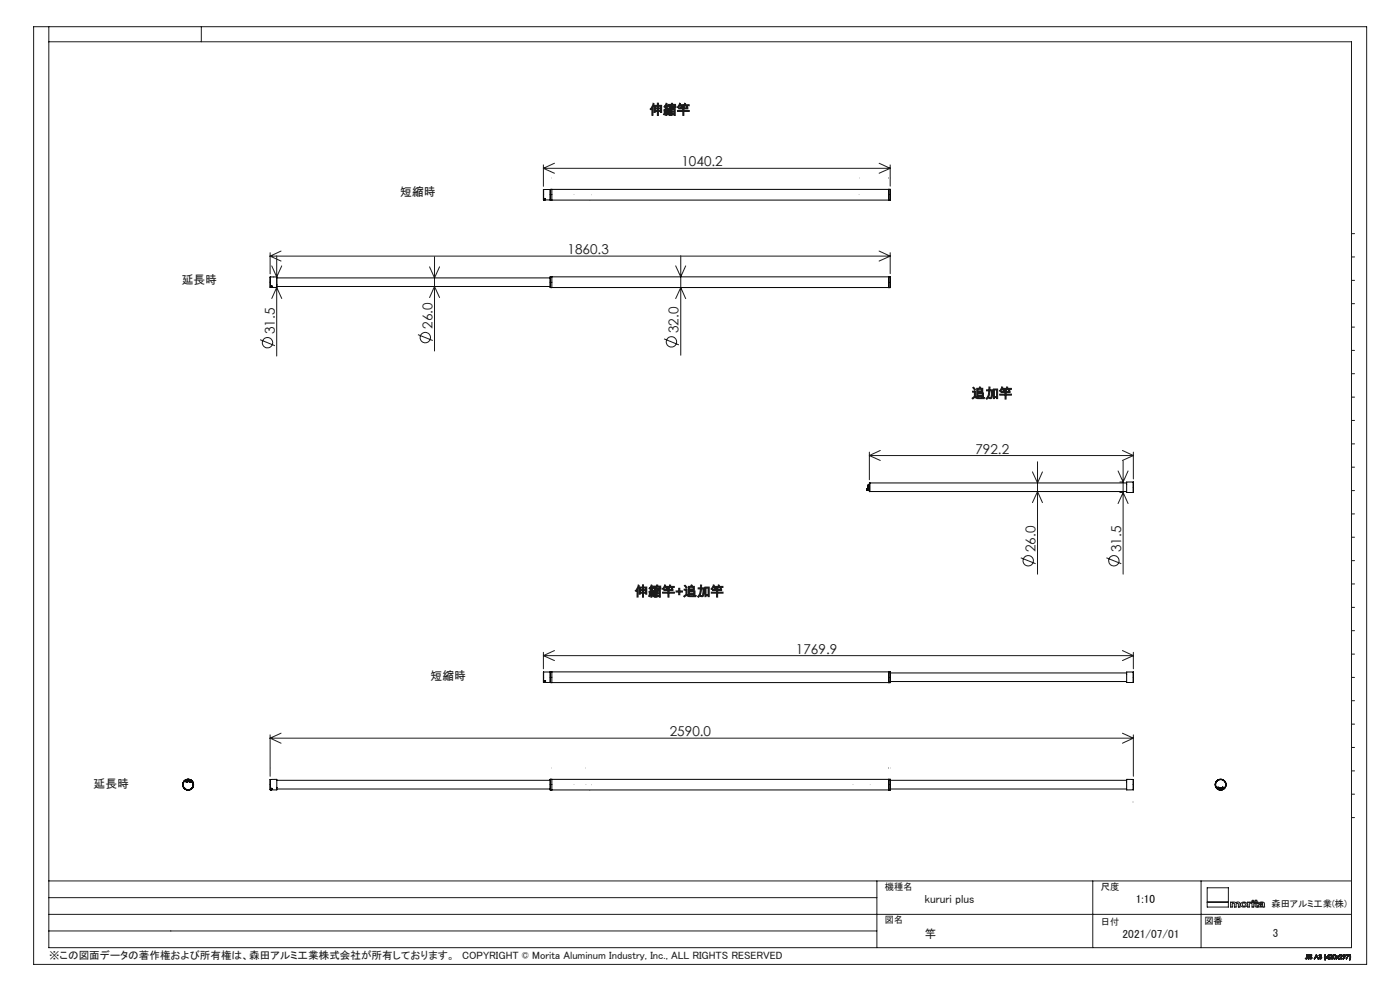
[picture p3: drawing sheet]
<svg xmlns="http://www.w3.org/2000/svg" width="420mm" height="297mm" viewBox="0 0 420 297" stroke-linecap="round" stroke-linejoin="round" font-family="sans-serif">
<g fill="none" stroke="#191924" stroke-width=".3">
<path d="M10.1 8h399.9v281h-399.9zM14.6 8v276h390.8v-271.5h-390.8M60.4 8v4.5M163 49.4v6.4M163 50.4h104.1M163 50.4l3.3 1.5M166.3 48.9l-3.3 1.5M263.7 48.9l3.4 1.5M267.1 49.4v6.4M267.1 50.4l-3.4 1.5M81 75.7v6.4M81 76.8h186.1"/>
<path d="M81 76.8l3.3 1.4M81.5 79.7l1.5 3.3 1.5-3.3M83 76.7v30M84.3 75.2l-3.3 1.6M128.9 80l1.5 3.3 1.5-3.3M130.4 76.9v28.3M202.7 79.7l1.5 3.3 1.5-3.3M204.2 76.6v29.9M263.7 75.2l3.4 1.6M267.1 75.7v6.3M267.1 76.8l-3.4 1.4M405.4 70h1"/>
<path d="M405.4 77h1M81.5 89.5l1.5-3.4 1.5 3.4M82 83h.1M82 86.1h.1M128.9 89.2l1.5-3.3 1.5 3.3M202.7 89.5l1.5-3.3 1.5 3.3M405.4 84h1M405.4 91h1M405.4 98h1M78 101.8l4.5 1.8M125.4 100.3l4.4 1.8M199.2 101.6l4.5 1.8"/>
<path d="M405.4 105h1M405.4 112h1M405.4 119h1M260.8 135.5v8.3M260.8 136.5h79.2M260.8 136.5l3.3 1.5M264.1 135l-3.3 1.5M311.3 138.4v33.7M336.7 135l3.3 1.5M336.9 138.1v34M340 135.5v8M340 136.5l-3.3 1.5"/>
<path d="M405.4 126h1M405.4 133h1M309.7 141.4l1.6 3.3 1.4-3.3M309.7 150.6l1.6-3.3 1.4 3.3M335.4 141.1l1.5 3.4M336 147.6h1M336 144.5h1M336.9 147.6l1.5 3.3M336.9 147.6l-1.5 3.3M338.4 141.1l-1.5 3.4M405.4 140h1M405.4 147h1"/>
<path d="M405.4 154h1M306.2 167.2l4.5 1.7M331.9 167.2l4.5 1.7M405.4 161h1M405.4 168h1M405.4 175h1M163 195.5v4.9M163 196.5h177M163 196.5l3.3 1.5M166.3 195l-3.3 1.5M336.7 195l3.3 1.5M340 195.5v4.9"/>
<path d="M340 196.5l-3.3 1.5M405.4 182h1M405.4 189h1M405.4 196h1M84.3 219.7l-3.3 1.5M336.7 219.7l3.3 1.5M405.4 203h1M405.4 210h1M405.4 217h1M81 220.2v12.5M81 221.2h259M81 221.2l3.3 1.5"/>
<path d="M340 220.2v12.5M340 221.2l-3.3 1.5M405.4 224h1M405.4 231h1M405.4 238h1M405.4 245h1M14.6 279h248.5M14.6 274h390.8M14.6 269h248.5M14.6 264h390.8M263.1 264v20M327.8 264v20"/>
<path d="M360.3 264v20M362.2 270.4h6.3M362.2 266.1h6.3v5.7h-6.3zM369.2 270.4h.5v.1a.73 .73 0 0 1 1 .1l.5-.3a.61 .61 0 0 1 .8 .5v1h-.5v-.9l-.3-.3-.4 .3v.9h-.5v-.9l-.3-.3-.3 .3v.9h-.5zM372.4 270.6a.94 .94 0 0 1 1.2-.3 .94 .94 0 0 1 .4 1.3 .96 .96 0 0 1-1.2 .2 .96 .96 0 0 1-.5-1.1zM374.3 270.4h.5v.1l.7-.2v.3l-.7 .3v.9h-.5zM375.6 270.4h.5v1.4h-.5zM376.6 269.8h.4v.6h.4v.2h-.4v.9l.4 .1v.3l-.8-.3v-1h-.3v-.2h.3zM377.8 270.5l.7-.2a.62 .62 0 0 1 .8 .6l.1 .9h-.8a.68 .68 0 0 1-.7 .1 .68 .68 0 0 1-.4-.7l1.1-.3a.29 .29 0 0 0-.2-.4 .29 .29 0 0 0-.3 .3h-.5zM378 271.3l.8-.2v.3l-.3 .2-.5-.1zM391.7 287.2l-.1 .1M392.1 286.9l-.2 .4-.2-.1"/>
<path d="M392.1 286.9l-.1 .4-.3-.1M392.1 286.9v-.8l.1 .8M392.2 286.9v.4h-.6M392.2 286.9l-.2 .5-.4-.1M392.5 286.1l.2 1.3zM392.9 287.1h-.1M393.5 286.4l-.4-.1 .5 .9-.4 .2-.4-.3M393.5 286.4l-.4-.2 .1 .4a.41 .41 0 0 1 .3 .6 .41 .41 0 0 1-.7-.1M393.6 286.3l-.5-.2-.2 .2 .6 .8-.4 .2-.2-.2M393.6 286.3l-.6-.1-.1 .3 .6 .6-.3 .2-.3-.2M393.6 286.3l-.1 .1M394.9 286.1l.6 1.3-.3-.5h-.6l-.3 .5z"/>
<path d="M394.9 286.4l.2 .4h-.4zM395.6 287h.2M395.7 286.4l.5-.3 .3 .8-.4 .5-.4-.1-.1-.3M395.7 286.4l.3-.3a.32 .32 0 0 1 .4 .1 .32 .32 0 0 1-.1 .5 .42 .42 0 0 1 0 .7 .42 .42 0 0 1-.7-.4M395.7 286.4h.1M395.8 286.4l.3-.2 .2 .1-.3 .3M395.8 286.4l.2-.2 .3 .1-.3 .3M396 286.7l.3 .1v.4l-.3 .1-.2-.3M396 286.7h.1a.3 .3 0 0 1 .3 .4 .3 .3 0 0 1-.3 .2 .3 .3 0 0 1-.3-.3M396 286.6v.1M397.5 287.7h.1M397.5 286.1l-.2 .6 .2 1"/>
<path d="M397.5 286.1h.2M397.7 286.1l-.2 .7 .1 .9M397.7 286.1l-.2 .6 .1 1M398.5 286.4v.5h-.4zM398.6 286.1h.1M398.6 286.1l.1 1-.2 .3v-.3h-.7zM398.9 286.5l.2-.4a.43 .43 0 0 1 .6 .2 .43 .43 0 0 1-.2 .6M398.9 286.5a.42 .42 0 0 1 .6-.3 .42 .42 0 0 1 0 .7M398.9 286.5h.1M399 286.5a.28 .28 0 0 1 .3-.3 .28 .28 0 0 1 .2 .5l-.2 .1M399 286.5a.3 .3 0 0 1 .4-.3 .3 .3 0 0 1 .1 .5l-.2 .1M399.3 286.8l-.4 .6h.8l-.6-.1 .4-.4"/>
<path d="M400 286.2h.6v1.1a.61 .61 0 0 1-.8-.3 .61 .61 0 0 1 .2-.8zM401.8 286.5l.2-.4a.43 .43 0 0 1 .6 .2 .43 .43 0 0 1-.2 .6M401.8 286.5a.43 .43 0 0 1 .6-.4 .43 .43 0 0 1 0 .8M401.8 286.5h.1M401.9 286.5l.2-.3a.31 .31 0 0 1 .4 .2 .31 .31 0 0 1-.3 .4M401.9 286.5a.29 .29 0 0 1 .4-.3 .29 .29 0 0 1 .1 .5l-.2 .1M402.2 286.8l-.5 .6M402.4 286.9l-.4 .4 .6 .1h-1.1l-.3-.4-.4 .4 .4-.5-.4-.4 .4 .3 .5-.3-.4 .4 .4 .5M403 286.3h.4v.4h-.4zM403.3 286.8l-.5-.1a.42 .42 0 0 1 .2-.6 .42 .42 0 0 1 .6 .2 .42 .42 0 0 1-.1 .5M403.3 286.8a.39 .39 0 0 1-.4-.5 .39 .39 0 0 1 .6-.2 .39 .39 0 0 1 0 .6v.1M403.3 286.8l-.3 .6 .5-.6"/>
<path d="M403.9 286.1h.8l-.7 1.3 .5-1.2zM404.8 287.7h.2M404.9 286.1l.1 1.1-.2 .5M404.9 286.1l.1 1-.2 .6M404.9 286.1h.1M405 286.1l.2 1-.2 .6"/>
<circle cx="80.2" cy="102.7" r="1.55"/>
<circle cx="127.6" cy="101.2" r="1.55"/>
<circle cx="201.4" cy="102.4" r="1.55"/>
<circle cx="308.5" cy="168.1" r="1.55"/>
<circle cx="334.2" cy="168.1" r="1.56"/>
<circle cx="373.1" cy="271.1" r=".48"/>
<circle cx="375.9" cy="270" r=".25"/>
<circle cx="400.3" cy="286.8" r=".46"/>
</g>
<g fill="#00f">
<path d="M266.6 53.1v.3zM267 53.1v.3zM165.6 53.1v.3zM176.9 60.1v.2zM176.9 61.5v.2zM266.6 53.1v.3zM172 58.3h.3zM266.6 53.1v.3zM257.7 53.1v.3zM163 53.1v.3z"/>
<path d="M266.6 229.9v.3zM339.8 240.2v.2zM267 229.9v.3zM266.6 229.9v.3zM175.8 229.9v.3zM266.6 229.9v.3zM165.6 229.9v.3zM81 229.9v.3zM172 235.2h.3zM176.9 236.9v.2zM176.9 238.3v.2zM255.8 235.2h.2zM340 240.2v.2z"/>
</g>
<g fill="none" stroke="#000" stroke-width=".3">
<path d="M163.1 56.8v3.1M163.1 56.8h2M163.1 59.9h2M163.2 59.6v.3M163.2 59.9h.3M163.3 59.7h.2M163.3 59.5l-.1 .1M163.3 59.5l-.1 .4M163.3 59.5h.1M163.4 59.5l.1 .1M163.4 59.5h.1M163.5 59.5v.1"/>
<path d="M163.5 59.5v.4M163.5 59.6v.3M165.1 59.9v.1M165.1 56.8h.1M165.1 56.8l.5-.1v3.3M165.1 56.8v3.1M165.1 56.8v3.2M165.1 60h101.5M165.6 56.8h101M267 56.7v3.3M267 56.7h-.4v3.3M267 60h-.4"/>
<path d="M81.1 83v3.1M81.1 83h1.9v3.1h-1.9M81.2 85.8v.3M81.2 86.1h.3M81.2 85.9h.3M81.2 85.8h.1M81.3 85.7l-.1 .1M81.3 85.7h.2M81.3 85.7h.1M81.5 85.7v.1M81.5 85.7h.1M81.5 85.8h.1"/>
<path d="M81.5 85.8v.3M83 85.4h.1M83 83.3h82.1M83 85.9h82.1M165.1 86.1v.1M165.1 83v3.1M165.1 83v3.2M165.1 83h101.5M165.6 83v3.2h-.5M165.6 86.2h101M266.6 82.9v3.3h.4M266.6 82.9l.4 .1"/>
<path d="M267 83v3.2M260.1 146.9h.1M260.1 146.5h.1M260.1 146.5v.4M260.1 146.9h.3M260.1 146.9h.2M260.1 146.4v.1M260.1 146.5h.2M260.1 146.4h.2M260.3 146.6h.1M260.3 146.7h.2M260.3 146.6v.1"/>
<path d="M260.3 146.9h.1M260.3 146.7v.2M260.4 145.4l-.1 1.2M260.4 146.9h.1M260.4 146.6h.1M260.4 145.4v1.2M260.4 145.4h.3M260.4 146.6v.3M260.5 146.6h.1M260.5 146.6v.1M260.5 146.9h-.4M260.5 146.6h.3"/>
<path d="M260.5 146.7v.2M260.7 146.6l.1 .1M260.7 145.4v1.2M260.8 145.3h.1M260.8 144.7v2.6M260.8 144.7h77.2M261 144.7l-.2 2.6M261 147.3h77M338 145.2h.1M340 144.5v3.1M340 144.5h-2v3.1h2M163.1 201.4v3.1"/>
<path d="M163.1 204.5h2M163.2 204.5h.3M163.3 204.3h.2M163.3 204.1h.1M163.3 204.1l-.1 .4M163.4 204.1l.1 .1M163.4 204.1h.1M163.5 204.1v.1M163.5 204.1v.4M163.5 204.2v.3M165.1 204.5v.1M165.1 201.4h.1"/>
<path d="M165.1 201.4v3.1M165.1 201.4v3.2M165.1 204.6h.5M165.6 201.4v3.2M165.6 204.6h101.4M266.6 201.4h-103.5M267 201.4v3.2M267 201.4l-.4-.1v3.3M267.1 201.7h70.9M267.1 204.3h70.9M338 202.1v.1M340 201.4v3.1"/>
<path d="M340 201.4h-2v3.1h2M55.4 236.3h.1M55.4 236.3l.1 .1M55.5 236.4l.8 .3M55.7 234.2h.1M55.7 234.2l.2 .2M55.8 234.2h.1M55.8 234.2l.1 .1M55.9 234.4h.1M55.9 234.3h.1M56 234.3h.1M56 234.3l-.1 .1"/>
<path d="M56 234.3h-.1M56 234.2l.2 .1M56.1 234.2h.1M56.1 234h.1M56.1 234.1h.1M56.1 234l.1 .1M56.1 234.1v.1M56.1 234l-.1 .2M56.2 234.2h.1M56.2 234.3h.1M56.2 234.1h.1M56.2 234.1v.1"/>
<path d="M56.2 234.1v.2M56.3 236.7h.1M56.3 234.1l.1 .1M56.3 234.1h.1M56.4 234.2h.1M56.4 234h.1M56.4 234l-.1 .1M56.5 234.2h.1M56.5 234h.1M56.6 234.2l.2 .1M56.6 234.1h.1M56.6 234.2h.1"/>
<path d="M56.6 236.7h.1M56.6 234v.2M56.6 234.1v.1M56.7 234.1h-.1M56.7 234h.1M56.7 234l-.1 .1M56.7 234.1v.1M56.7 234.1h.1M56.7 234.2h.1M56.7 234.1l.1 .2M56.8 234.3h.1M56.8 234l-.1 .1"/>
<path d="M56.8 234h.1M57 234.3h.1M57 234.3l.3 .1M57.1 234.1h.1M57.1 234.1l-.1 .2M57.1 234.1l.2 .3M57.3 234.4h.1M57.4 236.4l-.8 .3M57.5 236.3l-.1 .1M57.5 236.3h.1M81.1 233.6v3.1M81.1 233.6h1.9v3.1h-1.9"/>
<path d="M81.2 236.4v.3M81.2 236.7h.3M81.2 236.5h.3M81.2 236.4h.1M81.3 236.3l-.1 .1M81.3 236.3h.2M81.3 236.3h.1M81.5 236.3v.1M81.5 236.3h.1M81.5 236.4h.1M81.5 236.7h.1M81.5 236.4v.3"/>
<path d="M83 236h.1M83 233.9h82.1M83 236.5h82.1M165.1 236.7v.1M165.1 233.5v.1M165.1 233.6v3.1M165.1 233.5v3.3M165.1 236.8h101.9M165.1 233.5h101.9M165.6 233.5v3.3M266.6 233.5v3.3M267 233.5v3.3"/>
<path d="M267.1 233.9h70.9M267.1 236.5h70.9M338 234.3h.1M340 236.7h.1M340 233.6h-2v3.1h2M340 233.6v3.1M340 233.6h.1M365.3 235.9h.1M365.3 235.9l.4 .1M365.3 235.9l.2 .3M365.5 236.2h.1M365.7 236h.1"/>
<path d="M365.7 236l-.2 .2M365.8 236.3h.1M365.9 236.3h.1M365.9 236.1l.1 .1M365.9 236.1v.1M365.9 236.1h.1M365.9 236.2h.1M366 236.3h.1M366 236.3h-.2M366 236.2h.1M366 236.4h.1M366 236.1h.1"/>
<path d="M366 236.1v.2M366.1 236.1h.1M366.1 236.3h.1M366.2 236.3h.1M366.2 236.1l.1 .1M366.3 236.2h.1M366.3 236.2l-.1 .1M366.3 236.2l-.1 .2M366.4 236.2h.1M366.4 236.2l.1 .1M366.5 236l.1 .1M366.5 236h.1"/>
<path d="M366.5 236l-.1 .2M366.5 236.1l-.1 .1M366.5 236.1h.1M366.5 236.3h.1M366.6 236.1h.1M366.6 236.1l-.1 .2M366.6 236h.1M366.7 235.9h.1M366.7 236l.2 .1M366.7 235.9l.2 .2M366.7 235.9l-.1 .1M366.9 236.1h.1"/>
<circle cx="56.4" cy="235.2" r="1.64"/>
<circle cx="56.4" cy="235.2" r="1.51"/>
<circle cx="56.4" cy="235.2" r="1.59"/>
<circle cx="56.4" cy="235.2" r="1.58"/>
<circle cx="56.4" cy="235.2" r="1.55"/>
<circle cx="366.2" cy="235.2" r="1.55"/>
<circle cx="366.2" cy="235.2" r="1.63"/>
<circle cx="366.2" cy="235.2" r="1.58"/>
<circle cx="366.2" cy="235.2" r="1.51"/>
<circle cx="366.2" cy="235.2" r="1.64"/>
</g>
<g font-size="4.1" fill="#191924">
<text x="194.8" y="34.3">伸縮竿</text>
<text x="204.4" y="49.8">1040.2</text>
<text x="170.2" y="76.2">1860.3</text>
<text x="82.4" y="100.1" transform="rotate(-90 82.4 100.1)">31.5</text>
<text x="129.8" y="98.6" transform="rotate(-90 129.8 98.6)">26.0</text>
<text x="203.6" y="99.9" transform="rotate(-90 203.6 99.9)">32.0</text>
<text x="291.5" y="119.4">追加竿</text>
<text x="292.6" y="135.9">792.2</text>
<text x="310.6" y="165.5" transform="rotate(-90 310.6 165.5)">26.0</text>
<text x="336.3" y="165.5" transform="rotate(-90 336.3 165.5)">31.5</text>
<text x="190.4" y="178.7">伸縮竿+追加竿</text>
<text x="238.8" y="195.9">1769.9</text>
<text x="200.9" y="220.6">2590.0</text>
</g>
<g font-size="3.5" fill="#191924">
<text x="120.1" y="58.7">短縮時</text>
<text x="54.5" y="85.1">延長時</text>
<text x="129.2" y="203.8">短縮時</text>
<text x="28.1" y="236">延長時</text>
<text x="277.5" y="270.7">kururi plus</text>
<text x="277.5" y="281.3">竿</text>
<text x="336.8" y="281.3">2021/07/01</text>
<text x="381.9" y="280.8">3</text>
</g>
<text font-size="3.5" x="340.8" y="270.7">1:10</text>
<text font-size="3.2" fill="#191924" x="14.7" y="287.5">※この図面データの著作権および所有権は、森田アルミ工業株式会社が所有しております。　COPYRIGHT © Morita Aluminum Industry, Inc., ALL RIGHTS RESERVED</text>
<g font-size="2.8" fill="#191924">
<text x="265.5" y="266.8">機種名</text>
<text x="330.3" y="266.6">尺度</text>
<text x="381.4" y="271.7">森田アルミ工業(株)</text>
<text x="265.5" y="276.8">図名</text>
<text x="330.3" y="277.3">日付</text>
</g>
<text font-size="2.8" x="361.3" y="276.9">図番</text>
</svg>
